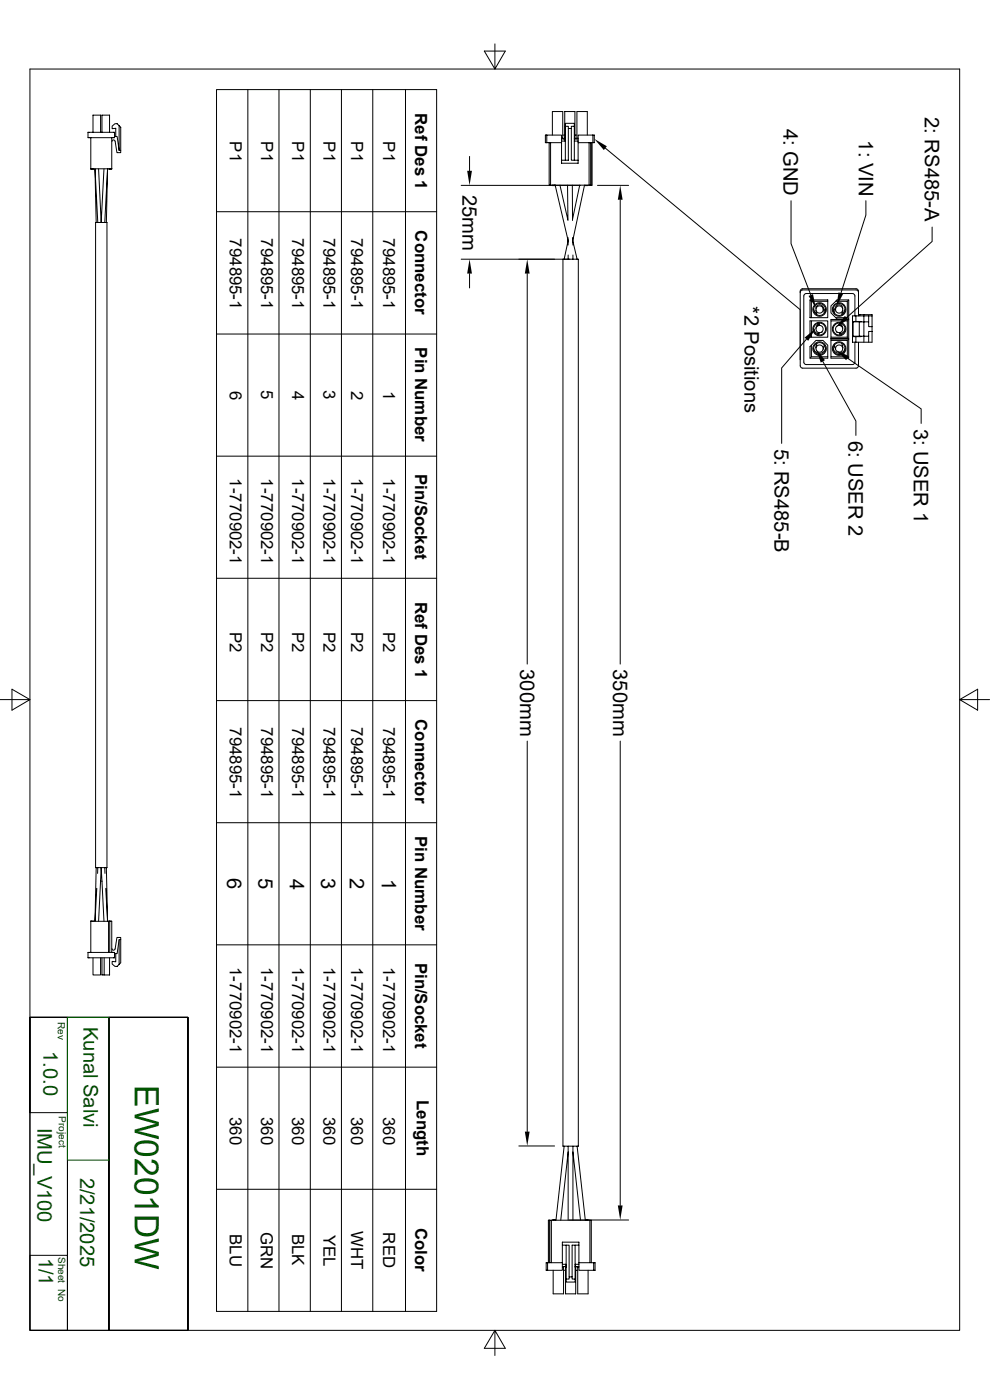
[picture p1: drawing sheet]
<svg xmlns="http://www.w3.org/2000/svg" width="210mm" height="297mm" viewBox="0 0 210 297" stroke-linecap="round" stroke-linejoin="round" font-family="sans-serif">
<g fill="none" stroke="#000" stroke-width=".21">
<path d="M6.3 14.6h197.3v267.6h-197.3zM45.9 19h46.7v259.2h-46.7zM52.6 19v259.2M59.2 19v259.2M65.8 19v259.2M72.4 19v259.2M79.1 19v259.2M86 19v259.2M105 9.3v5.3l2.2-3.8h-4.5l2.3 3.8M18.7 28.1h5.6v1.1h-5.6zM19.3 35.9h.5M19.3 35.8h.1"/>
<path d="M19.3 29.2v6.6h.2M19.3 35.8v.1M19.4 35.8v.1M19.5 35.8v.1M19.5 35.8h4M19.6 35.8v.1M19.7 35.8v.1M19.7 28.1v-3.7h1.6v3.7M19.8 35.8h.1M19.8 35.9h.1M20.9 35.8l.6 11.4 .6-11.4M21.6 28.1v-3.7h1.6v3.7"/>
<path d="M23.2 35.9h.1M23.2 35.8v.1M23.3 35.8v.1M23.4 35.8h.1M23.4 35.8v.1M23.5 35.8h.1M23.5 35.8l.2 .1h-.5M23.5 35.8v.1M23.6 35.8v.1M23.7 35.8h.1M23.7 29.2v6.7M24.3 29h.5l.5 2.9h.3v.5h-.8l-.4-2.4-.2-.3a.32 .32 0 0 0-.5 .3"/>
<path d="M24.6 29v-1.8l-.8 .1v-.5l.6-.6h.4l.8 .8v4.9M25.3 26.7v5.2M97.8 39.3h25.3M99.6 33.2v3M116 28.7h-.3v1.6h.3M116 28.7h3.1v5.9h3.5v-5.9h3.2M116 30.3h3.1M116 28.7v1.6M116.5 30.3v9h.3M116.8 39.3h8.6M116.8 30.3v9M117.2 39.3h.1"/>
<path d="M117.2 28.7v-5h2.2v5.6M117.2 39.4h.5M117.2 39.3v.1M117.3 39.3v.1M117.4 39.3v.1M117.5 39.3v.1M117.6 39.3v.1M117.7 39.3v.1M117.7 39.4l2.8 11.7-.8 3.9M118.8 39.3l1.6 7.2M119.1 29.5h.8v.4h-.8M119.1 34h1.5v-6.7h.6v6.7h1.4"/>
<path d="M119.1 29.3h.3M119.4 28.7h.4M119.4 29.3l.1 .2M119.8 29.3l-.2 .2M119.9 29.3h-.1v-5.6h2.2v5.6M119.9 26.8v7.2M120.4 39.3l.1 7.5M120.6 27.3v-.5h-.7v-.6h1.9v.6h-.6v.5M121.4 39.3l.1 7.5M121.8 29.5h.1M121.8 26.8v7.2M121.8 29.9h.8"/>
<path d="M121.8 29.3h.2M122 28.7h.4M122 29.3l.1 .2 .3-.2M122.4 29.3h.2M122.6 29.5h-.7v.4M122.6 30.3h3.2M123 39.3l-1.5 7.2M124 39.3l-2.5 11.8 .9 3.9M124 39.3h.1M124.1 39.4h.4M124.2 39.3v.1M124.5 39.3v.1"/>
<path d="M124.6 28.7v-5h-2.2v5.6M124.7 39.3l-.2 .1M125 30.3v9M125.3 30.3v9M125.4 30.3v9M125.6 30.3v9h-.2M125.8 28.7h.3v1.6h-.3M125.8 28.7v1.6M126.7 39.3h6.6M128.4 31.4l41.4 34.3v10.6M20.3 47.2h2.4v136.9h-2.4zM20.4 47.2l-.2-11.4 .5 11.4"/>
<path d="M22.2 47.2l.6-11.4-.2 11.4M45.9 44.9h46.7M97.8 55h23.1M99.6 58v3.1M111.8 58v82.9M119.4 55h3.3v188.2h-3.3zM120.5 50.4v1.6M120.5 54.1v.9M121.5 50.4v1.6M121.5 54.1v.9M131.6 42.4v98.5M167.8 42.6v9.1l4.2 10.9"/>
<path d="M183.7 42.6v3l-5.3 16.6M197.7 48.2v3l-18.1 16.2M45.9 70.9h46.7M169.8 62l.3-.4 .2-.1h11.3l.2 .1 .3 .4M171.1 72l-5.3 6.1v16M171.8 63.6l.3 .3M172.1 68.1h-.3v3.4h.3M172.1 68.1h3.5v3.4h-3.5zM172.1 63.9h3.5v-.3h-3.8v3.8h.3M172.1 63.9v3.5h3.5v-3.5M172.1 73.2l-.3 .3v2.5h3.8v-.3M172.1 75.7l-.3 .3"/>
<path d="M172.6 73.8a1.28 1.28 0 0 0 1.3 1.2 1.28 1.28 0 0 0 1.2-1.2M172.6 65.5a1.15 1.15 0 0 0 .7 1M172.6 69.7l.3 .7 .8 .4M173.1 65.8l.2 1M173.1 72.2h1.5l1 1v2.5h-3.5v-2.5zM173.2 73.4l-.1 .4M173.2 73.2l-.1 .2M173.3 72.8l-.2 1M173.4 68.9l-.3 .8M173.5 70.5l.2 .4M173.6 68.6l-.2 .6M173.7 68.5l.1 .4-.3 .2"/>
<path d="M173.8 68.6l-.2 .4M173.8 68.8h-.1M173.8 70.6l-.1 .5M173.8 70.6h.1M174.5 70.4l-.3 .1M174.5 76.7l7.1 12.6v3.1M174.5 65.1a.77 .77 0 0 0-.9-.4 .77 .77 0 0 0-.5 .8M174.6 65.1l.5 1M174.6 65.4l.3 1.1M174.9 73.2l-.3 .9M175 73.3l-.3 .4M175.1 65.5l-.1 .5"/>
<path d="M176.3 68.1h3.4v3.4h-3.4zM176.3 72.2h3.4v3.5h-3.4zM176.3 64.9l1-1h2.4v3.5h-2.4l-1-1zM176.7 65.5l.2 .5M176.7 73.8a1.28 1.28 0 0 0 1.3 1.2 1.28 1.28 0 0 0 1.3-1.2M176.9 73.3l.2 .4M177 73.2l.2 .9M177.2 65.4l-.2 1.1M177.3 65.1l-.5 1M177.3 63.9l.3-.3h2.4v4.1h-2.4l-.3-.3M177.3 65.1a.77 .77 0 0 1 .9-.4 .77 .77 0 0 1 .6 .8M177.4 70.4l.2 .1"/>
<path d="M178.1 70.6h.1M178.1 68.6l.2 .4M178.1 68.8h.1M178.1 70.6l.1 .5M178.1 68.5v.4l.3 .2M178.3 68.6l.2 .6M178.4 70.5l-.3 .4M178.4 68.9l.4 .8M178.6 72.8l.2 1M178.7 73.4l.1 .4M178.7 73.2v.2M178.8 65.8l-.2 1"/>
<path d="M179.3 65.5a1.15 1.15 0 0 1-.7 1M179.3 69.7l-.4 .7-.7 .4M179.7 71.5l.3 .3M179.7 75.7l.3 .3M179.7 67.4l.3 .3M179.8 76l15.6 10.7v3.1M180 67.8l-.3 .3M180 71.9l-.3 .3M180 71.9v4.1h-3.7v-.3M180 67.8v4h-3.7v-.3M180 67.8h-3.7v.3M180 71.9h-3.7v.3"/>
<path d="M180 63.6l-.3 .3M180.8 71.2h.2M180.8 68.2h.8M181 68.2v.1M181 68.3v3h2.3v1.3M181.4 67v-4.2l-.3-.5h-10.3l-.3 .5 .1 14.2 .4 .3h10.1l.3-.5v-4.2h.7M181.6 68.2l1 .1M181.6 67v1.2M181.6 71.4v1.2M182.1 66.8h2.9v.2M182.1 62v5h2.9M182.1 67h-1.3v5.6h.6"/>
<path d="M182.1 62v-.4l-.5-.3h-11.3l-.5 .3v16.2l.5 .3h11.5l.3-.5v-5h2.9v-2.3M182.3 68.3v3M182.4 66.8v.2M182.4 71.3v.1M182.6 71.3l-1.8 .1M183.3 66.8v1.5h-2.3M184.3 67v1.3M184.3 71.3v1.3M185 67v3.3M185 69.3h-.7v-1h-1v3h1v-1h.7M45.9 96.8h46.7M45.9 122.7h46.7"/>
<path d="M0 148.4h6.3l-3.8 2.3v-4.5l3.8 2.2M45.9 148.6h46.7M111.8 157.2v82.9M131.6 157.2v98.5M203.6 148.4l3.8-2.2v4.5l-3.8-2.3h6.3M45.9 174.5h46.7M19.3 195.4v.1M19.3 195.4h.5M19.4 195.4v.1M19.5 195.4v.1M19.8 195.4v.1M20.4 184.1l-.2 11.4 .3-7"/>
<path d="M20.7 184.1v1.2M20.9 195.5l.6-11.4 .6 11.4M22.2 184.1l.1 1.2M22.6 184.1l.2 11.4-.4-7M23 195.5h-3.7v6.6M23 195.5h.3M23 195.5v6.6M23.2 195.5h.1M23.2 195.4l.5 .1M23.2 195.4v.1M23.3 195.5h.4v6.6M23.3 195.5v6.6"/>
<path d="M25.3 199.3v5.3M25.6 199.3v5l-.8 .7h-.4l-.6-.5v-.5h.8v-1.7M6.4 215.8h7.9v20.3h-7.9v-20.3h7.9v66.4h-7.9zM14.3 215.8h8.8v66.4h-8.8zM18.7 202.1h5.6v1.1h-5.6zM19.7 203.2v3.6h1.6v-3.6M21.6 203.2v3.6h1.6v-3.6M22.1 203.2v3.6M23.1 215.8h16.8v66.4h-16.8v-66.4h16.8v66.4h-16.8zM23.7 201.3a.34 .34 0 0 0 .4 .3 .34 .34 0 0 0 .3-.3l.4-2.4h.8v.4h-.3l-.5 3h-.5M45.9 200.4h46.7M45.9 226.4h46.7"/>
<path d="M45.9 252.3h46.7M110.1 243.1h7.5M116.5 258.9h-.2v9M116.5 258.9h8.6M116.5 258.9v9M116.6 258.9v9M117 258.9v9M117.4 258.8v.1M117.5 258.8l-.3 .1M117.5 258.8h.3M117.5 258.8v.1M117.7 258.8v.1"/>
<path d="M117.8 258.9h.1M119.7 243.2l-1.8 15.7M120.5 243.2v15.7M120.5 244.4l-1.5 14.5M120.7 258.8h12.6M121.5 243.2v15.7M121.5 244.4l1.6 14.5M122.4 243.2l1.8 15.6M124.2 258.9h.5M124.3 258.8v.1M124.5 258.8v.1M124.6 258.8v.1"/>
<path d="M124.7 258.8v.1M124.8 258.9h.1M125.1 258.9h.3v9M125.1 258.9v9M6.3 266.3h8v15.9h-8zM116.2 267.9h-.3v1.6h.3M116.2 269.5h3.1v-6h3.5v6h3.1M116.2 267.9h3.1M116.2 267.9v1.6M119.3 264.2h1.4v6.7h.7v-6.7h1.4M119.3 268.2h.8M119.3 268.9h.2"/>
<path d="M119.5 269.5h.5M119.5 268.9v5.6h-2.2v-5M119.7 268.7l-.2 .2M119.8 268.7l.1 .2M120.1 268.2v.5h-.8M120.1 268.7h.1M120.1 264.2v7.2M120.1 268.9h-.1v5.6h2.1v-5.6h-.1M120.7 270.9v.5h-.6v.6h1.9v-.6h-.6v-.5M122 268.7h.8M122 264.2v7.2M122 268.2h.8"/>
<path d="M122 268.2v.5M122.1 269.5h.5M122.3 268.7l-.1 .2M122.4 268.7l.2 .2M122.6 268.9v5.6h2.2v-5M122.6 268.9h.2M122.8 267.9h3.1M125.9 267.9h.3v1.6h-.3M125.9 267.9v1.6M105 282.2l-2.3 3.8h4.5l-2.2-3.8v5.4"/>
<circle cx="173.9" cy="74" r="1.43"/>
<circle cx="173.9" cy="65.7" r="1.43"/>
<circle cx="173.9" cy="69.8" r="1.43"/>
<circle cx="173.9" cy="69.8" r="1.27"/>
<circle cx="173.9" cy="65.7" r="1.27"/>
<circle cx="173.9" cy="74" r="1.27"/>
<circle cx="173.9" cy="69.8" r=".77"/>
<circle cx="173.9" cy="74" r=".77"/>
<circle cx="173.9" cy="65.7" r=".77"/>
<circle cx="178" cy="65.7" r="1.43"/>
<circle cx="178" cy="69.8" r="1.43"/>
<circle cx="178" cy="74" r="1.43"/>
<circle cx="178" cy="69.8" r="1.27"/>
<circle cx="178" cy="74" r="1.27"/>
<circle cx="178" cy="65.7" r="1.27"/>
<circle cx="178" cy="69.8" r=".77"/>
<circle cx="178" cy="74" r=".77"/>
<circle cx="178" cy="65.7" r=".77"/>
</g>
<g fill="#000">
<path d="M99.1 36.2h1l-.5 3.1zM126.1 29.5l2.6 1.5-.6 .8zM99.6 55l.5 3h-1zM111.8 55l.6 3h-1.1zM131.6 39.3l.5 3.1h-1zM170.7 71.6l2.4-2-1.7 2.7zM171.5 62.8l1-.4 .6 3zM173.1 74l1.9 2.4-.9 .5zM177.9 62l1 .4-1.5 2.7zM177.3 74.3l2.8 1.3-.6 .8zM179.2 67l.7 .8-2.6 1.7zM111.3 240.1h1.1l-.6 3z"/>
<path d="M131.1 255.7h1l-.5 3.1z"/>
</g>
<path d="M14.3 215.8h8.8v30.3h-8.8z" fill="none" stroke="#050" stroke-width=".21"/>
<text font-size="7.1" fill="#050" x="28.6" y="230.2" transform="rotate(90 28.6 230.2)">EW0201DW</text>
<g font-size="4.3">
<text x="166.2" y="27.3" transform="rotate(90 166.2 27.3)">4: GND</text>
<text x="182.2" y="29.8" transform="rotate(90 182.2 29.8)">1: VIN</text>
<text x="196.2" y="24.8" transform="rotate(90 196.2 24.8)">2: RS485-A</text>
<text x="98.1" y="41.3" transform="rotate(90 98.1 41.3)">25mm</text>
<text x="157.9" y="65" transform="rotate(90 157.9 65)">*2 Positions</text>
<text x="164.3" y="95.2" transform="rotate(90 164.3 95.2)">5: RS485-B</text>
<text x="180" y="93.5" transform="rotate(90 180 93.5)">6: USER 2</text>
<text x="193.8" y="90.9" transform="rotate(90 193.8 90.9)">3: USER 1</text>
<text x="110.3" y="142" transform="rotate(90 110.3 142)">300mm</text>
<text x="130.1" y="142" transform="rotate(90 130.1 142)">350mm</text>
<text x="48.2" y="186.3" transform="rotate(90 48.2 186.3)">6</text>
<text x="54.9" y="186.3" transform="rotate(90 54.9 186.3)">5</text>
<text x="61.5" y="186.4" transform="rotate(90 61.5 186.4)">4</text>
<text x="68.1" y="186.3" transform="rotate(90 68.1 186.3)">3</text>
<text x="74.2" y="186.3" transform="rotate(90 74.2 186.3)">2</text>
<text x="81" y="186.5" transform="rotate(90 81 186.5)">1</text>
</g>
<g font-size="4.3" fill="#050">
<text x="17.7" y="217.8" transform="rotate(90 17.7 217.8)">Kunal Salvi</text>
<text x="9.2" y="223" transform="rotate(90 9.2 223)">1.0.0</text>
<text x="8" y="239.2" transform="rotate(90 8 239.2)">IMU_V100</text>
<text x="17" y="249.8" transform="rotate(90 17 249.8)">2/21/2025</text>
<text x="8.2" y="266.8" transform="rotate(90 8.2 266.8)">1/1</text>
</g>
<g font-size="3.6">
<text x="48.7" y="30" transform="rotate(90 48.7 30)">P1</text>
<text x="55.4" y="30" transform="rotate(90 55.4 30)">P1</text>
<text x="62" y="30" transform="rotate(90 62 30)">P1</text>
<text x="68.6" y="30" transform="rotate(90 68.6 30)">P1</text>
<text x="74.5" y="30" transform="rotate(90 74.5 30)">P1</text>
<text x="81.3" y="30" transform="rotate(90 81.3 30)">P1</text>
<text x="88.1" y="24" transform="rotate(90 88.1 24)">Ref Des 1</text>
<text x="48.7" y="50.6" transform="rotate(90 48.7 50.6)">794895-1</text>
<text x="55.4" y="50.6" transform="rotate(90 55.4 50.6)">794895-1</text>
<text x="62" y="50.6" transform="rotate(90 62 50.6)">794895-1</text>
<text x="68.6" y="50.6" transform="rotate(90 68.6 50.6)">794895-1</text>
<text x="74.5" y="50.6" transform="rotate(90 74.5 50.6)">794895-1</text>
<text x="81.3" y="50.6" transform="rotate(90 81.3 50.6)">794895-1</text>
<text x="88.1" y="48.9" transform="rotate(90 88.1 48.9)">Connector</text>
<text x="88.1" y="73.6" transform="rotate(90 88.1 73.6)">Pin Number</text>
<text x="48.7" y="82.9" transform="rotate(90 48.7 82.9)">6</text>
<text x="55.4" y="82.8" transform="rotate(90 55.4 82.8)">5</text>
<text x="62" y="82.9" transform="rotate(90 62 82.9)">4</text>
<text x="68.6" y="82.8" transform="rotate(90 68.6 82.8)">3</text>
<text x="74.5" y="82.8" transform="rotate(90 74.5 82.8)">2</text>
<text x="81.3" y="82.9" transform="rotate(90 81.3 82.9)">1</text>
<text x="48.7" y="101.5" transform="rotate(90 48.7 101.5)">1-770902-1</text>
<text x="55.4" y="101.5" transform="rotate(90 55.4 101.5)">1-770902-1</text>
<text x="62" y="101.5" transform="rotate(90 62 101.5)">1-770902-1</text>
<text x="68.6" y="101.5" transform="rotate(90 68.6 101.5)">1-770902-1</text>
<text x="74.5" y="101.5" transform="rotate(90 74.5 101.5)">1-770902-1</text>
<text x="81.3" y="101.5" transform="rotate(90 81.3 101.5)">1-770902-1</text>
<text x="88.1" y="100.5" transform="rotate(90 88.1 100.5)">Pin/Socket</text>
<text x="88.1" y="127.7" transform="rotate(90 88.1 127.7)">Ref Des 1</text>
<text x="48.7" y="134.1" transform="rotate(90 48.7 134.1)">P2</text>
<text x="55.4" y="134.1" transform="rotate(90 55.4 134.1)">P2</text>
<text x="62" y="134.1" transform="rotate(90 62 134.1)">P2</text>
<text x="68.6" y="134.1" transform="rotate(90 68.6 134.1)">P2</text>
<text x="74.5" y="134.1" transform="rotate(90 74.5 134.1)">P2</text>
<text x="81.3" y="134.1" transform="rotate(90 81.3 134.1)">P2</text>
<text x="48.7" y="154.3" transform="rotate(90 48.7 154.3)">794895-1</text>
<text x="55.4" y="154.3" transform="rotate(90 55.4 154.3)">794895-1</text>
<text x="62" y="154.3" transform="rotate(90 62 154.3)">794895-1</text>
<text x="68.6" y="154.3" transform="rotate(90 68.6 154.3)">794895-1</text>
<text x="74.5" y="154.3" transform="rotate(90 74.5 154.3)">794895-1</text>
<text x="81.3" y="154.3" transform="rotate(90 81.3 154.3)">794895-1</text>
<text x="88.1" y="152.6" transform="rotate(90 88.1 152.6)">Connector</text>
<text x="88.1" y="177.4" transform="rotate(90 88.1 177.4)">Pin Number</text>
<text x="48.7" y="205.2" transform="rotate(90 48.7 205.2)">1-770902-1</text>
<text x="55.4" y="205.2" transform="rotate(90 55.4 205.2)">1-770902-1</text>
<text x="62" y="205.2" transform="rotate(90 62 205.2)">1-770902-1</text>
<text x="68.6" y="205.2" transform="rotate(90 68.6 205.2)">1-770902-1</text>
<text x="74.5" y="205.2" transform="rotate(90 74.5 205.2)">1-770902-1</text>
<text x="81.3" y="205.2" transform="rotate(90 81.3 205.2)">1-770902-1</text>
<text x="88.1" y="204.2" transform="rotate(90 88.1 204.2)">Pin/Socket</text>
<text x="88.4" y="233.4" transform="rotate(90 88.4 233.4)">Length</text>
<text x="48.7" y="237" transform="rotate(90 48.7 237)">360</text>
<text x="55.4" y="237" transform="rotate(90 55.4 237)">360</text>
<text x="62" y="237" transform="rotate(90 62 237)">360</text>
<text x="68.6" y="237" transform="rotate(90 68.6 237)">360</text>
<text x="74.5" y="237" transform="rotate(90 74.5 237)">360</text>
<text x="81.3" y="237" transform="rotate(90 81.3 237)">360</text>
<text x="48.7" y="261.8" transform="rotate(90 48.7 261.8)">BLU</text>
<text x="55.3" y="261.4" transform="rotate(90 55.3 261.4)">GRN</text>
<text x="62" y="261.8" transform="rotate(90 62 261.8)">BLK</text>
<text x="68.6" y="262" transform="rotate(90 68.6 262)">YEL</text>
<text x="74.5" y="261.2" transform="rotate(90 74.5 261.2)">WHT</text>
<text x="81.3" y="261.5" transform="rotate(90 81.3 261.5)">RED</text>
<text x="88.1" y="260.5" transform="rotate(90 88.1 260.5)">Color</text>
</g>
<g font-size="2.1" fill="#050">
<text x="12.3" y="216.8" transform="rotate(90 12.3 216.8)">Rev</text>
<text x="12.5" y="236.9" transform="rotate(90 12.5 236.9)">Project</text>
<text x="12.3" y="266.6" transform="rotate(90 12.3 266.6)">Sheet No</text>
</g>
</svg>
